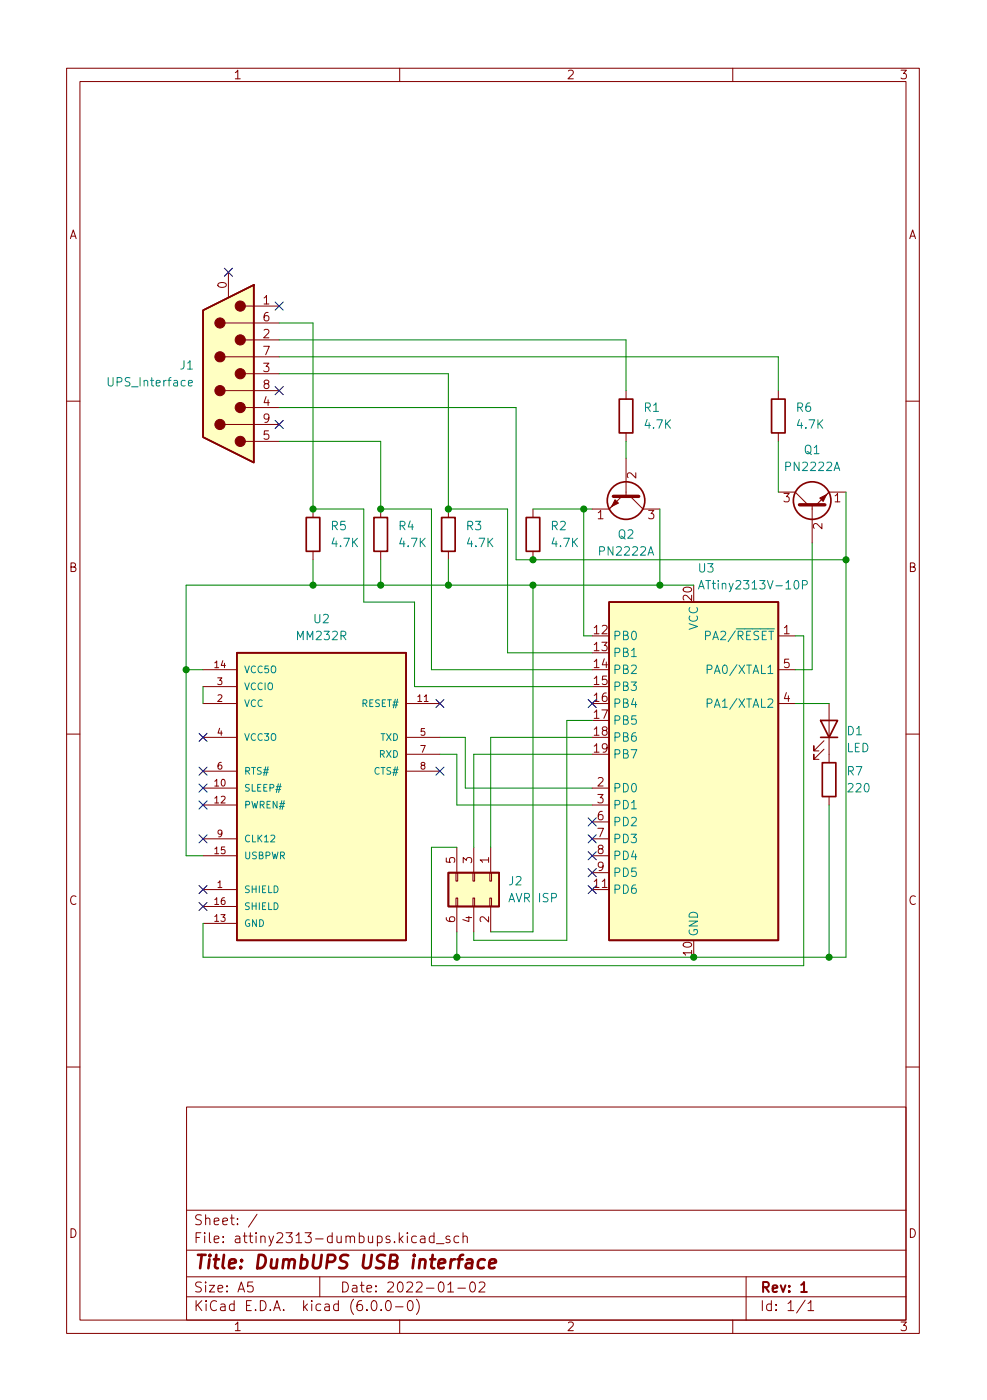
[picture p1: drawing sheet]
<svg xmlns="http://www.w3.org/2000/svg" width="148mm" height="210mm" viewBox="0 0 148 210" stroke-linecap="round" stroke-linejoin="round" font-family="sans-serif">
<g fill="none" stroke="#840000" stroke-width=".15">
<path d="M10 10.2h128v190.1h-128zM12 12.2h124v186.1h-124zM60 10.2v2M110 10.2v2M33.8 48.5h8.1M33.8 53.6h8.1M33.8 58.7h8.1M34.3 40.9v3.8M36.8 46h5.1M36.8 51h5.1M36.8 56.1h5.1M94 58.7v1.2"/>
<path d="M116.8 58.7v1.2M10 60.2h2M33.8 63.7h8.1M36.8 61.2h5.1M36.8 66.3h5.1M47 76.4v1.3M57.1 76.4v1.3M67.3 76.4v1.3M80 76.4v1.3M92.1 75.8l-.5 .5M93.3 74.5l-1.9 1.9h-2.5M94 65v1.3"/>
<path d="M94 68.8v5.7M94.6 74.5l1.9 1.9h2.6M116.8 65v1.3M116.8 73.9h2.6l1.9 1.9M121.9 75.8v5.7M124.3 74l-.5 .5M127 73.9h-2.5l-1.9 1.9M136 60.2h2M47 82.8v1.3M57.1 82.8v1.3M67.3 82.8v1.3M80 82.8v1.3"/>
<path d="M116.8 95.5h2.6M10 110.2h2M30.5 118.4h5.1M30.5 105.7h5.1M30.5 100.6h5.1M30.5 103.1h5.1M30.5 110.7h5.1M30.5 115.8h5.1M61 105.7h5M61 110.7h5M61 115.8h5M61 113.3h5"/>
<path d="M88.9 118.4h2.5M116.8 105.7h2.6M116.8 100.6h2.6M123.7 112.5l-1.5 1.5v-.7v.7h.7M123.7 111.2l-1.5 1.6v-.8v.8h.7M124.5 105.7v8.8M124.5 119.6v1.3M136 110.2h2M30.5 133.6h5.1M30.5 120.9h5.1M30.5 138.7h5.1M30.5 128.5h5.1"/>
<path d="M30.5 136.1h5.1M30.5 126h5.1M68.5 131.1h.2v1.2h-.2zM68.5 134.9h.2v1.2h-.2zM68.6 127.2v3.9M68.6 136.1v3.8M71 131.1h.2v1.2h-.2zM71 134.9h.2v1.2h-.2zM71.1 127.2v3.9M71.1 136.1v3.8M73.5 131.1h.3v1.2h-.3zM73.5 134.9h.3v1.2h-.3z"/>
<path d="M73.7 127.2v3.9M73.7 136.1v3.8M88.9 133.6h2.5M88.9 120.9h2.5M88.9 128.5h2.5M88.9 126h2.5M88.9 123.4h2.5M88.9 131.1h2.5M10 160.2h2M28 166.3h108v32h-108zM136 160.2h2M28 194.8h108"/>
<path d="M28 191.8h108M28 187.8h108M28 181.8h108M37.9 192.5h-.7v.7l.2-.1 .5 .1 .1 .2-.1 .5-.2 .1h-.3l-.2-.1M38.6 182.4l-1.3 1.9M48 191.8v3M55.9 195.4l.3-.1a.94 .94 0 0 1 0 1.5h-.1a1 1 0 0 1-.2-1.4zM57.2 196.7v.1M58.1 195.4l.3-.1a.94 .94 0 0 1 0 1.5h-.2a1 1 0 0 1-.1-1.4zM59.4 196.3h1.1M60 198.3v2M61.4 195.4l.3-.1a.94 .94 0 0 1 0 1.5h-.2a1 1 0 0 1-.1-1.4z"/>
<path d="M62.5 195.1a1.72 1.72 0 0 1 0 2.3M63.2 185.7h.5l.1 .9M63.8 186l-.5 .1a.29 .29 0 0 0-.2 .2 .29 .29 0 0 0 .2 .3h.5M65.2 185.7l-.5-.1-.3 .3v.4l.2 .3h.6M65.2 185.1v1.5M65.5 186.8h1.2M67.2 194h.9M67.5 185.7l-.3-.1-.3 .2 .1 .3 .5 .1v.4h-.6M68.7 193.5h1.2M68.9 185.7l-.5-.1-.2 .3v.4l.1 .3h.6M69.5 185.8a.37 .37 0 0 1 .7 0v.8M69.5 185.1v1.5"/>
<path d="M70.7 192.6l.3-.1a.94 .94 0 0 1 0 1.5h-.1a1 1 0 0 1-.2-1.4zM71.9 192.7l.3-.2 .5 .1a.41 .41 0 0 1 0 .6l-.8 .8h.9M110 198.3v2M112 191.8v6.5M120.9 195.3l-1.3 1.9M121.3 195.8l.4-.5v1.5M121.3 196.8h.9"/>
</g>
<path d="M120.3 193l.4-.5v1.5M120.3 194h.8" fill="none" stroke="#840000" stroke-width=".3"/>
<path d="M70.1 189.2l.2-.1 .6 .1v.2l-.1 1.1M70.9 189.6l-.7 .1a.4 .4 0 0 0-.3 .3 .4 .4 0 0 0 .2 .5l.7-.1M72.8 189.2a.66 .66 0 0 0-1 .3l-.1 .6 .2 .3 .1 .1 .6-.1M73.5 189.8l.9-.2v-.4l-.6-.1-.3 .3-.1 .8 .1 .2 .2 .1 .5-.1" fill="none" stroke="#840000" stroke-width=".4"/>
<g fill="none" stroke="#840000" stroke-width=".25">
<path d="M30.5 46.6l7.6-3.8v26.7l-7.6-3.8zM93 59.9h2v5.1h-2zM115.8 59.9h2.1v5.1h-2.1zM46 77.7h2v5.1h-2zM56.1 77.7h2.1v5.1h-2.1zM66.3 77.7h2v5.1h-2zM79 77.7h2v5.1h-2zM35.6 98h25.4v43.2h-25.4zM91.4 90.4h25.4v50.8h-25.4zM123.2 108.2h2.5l-1.2 2.5zM123.2 110.7h2.5M123.4 114.5h2.1v5.1h-2.1z"/>
<path d="M67.3 131.1h7.6v5h-7.6z"/>
<circle cx="94" cy="75.2" r="2.82"/>
<circle cx="121.9" cy="75.2" r="2.82"/>
</g>
<path d="M92.1 74.5h3.8M120 75.8h3.8" fill="none" stroke="#840000" stroke-width=".51"/>
<g fill="#840000" stroke="#840000" stroke-width=".15">
<path d="M92.3 75.1l.5 .5-1 .5z"/>
<path d="M123.1 74.8l1-.5-.5 1z"/>
<circle cx="36.1" cy="46" r=".76"/>
<circle cx="36.1" cy="51" r=".76"/>
<circle cx="36.1" cy="56.1" r=".76"/>
<circle cx="36.1" cy="61.2" r=".76"/>
<circle cx="36.1" cy="66.3" r=".76"/>
<circle cx="33" cy="48.5" r=".76"/>
<circle cx="33" cy="53.6" r=".76"/>
<circle cx="33" cy="58.7" r=".76"/>
<circle cx="33" cy="63.7" r=".76"/>
</g>
<g fill="#ffffc2" stroke="#ffffc2" stroke-width=".15">
<path d="M35.6 98h25.4v43.2h-25.4z"/>
<path d="M67.3 131.1h7.6v5h-7.6z"/>
<path d="M91.4 90.4h25.4v50.8h-25.4z"/>
<path d="M30.5 46.6l7.6-3.8v26.7l-7.6-3.8z"/>
</g>
<path d="M28.3 57.5l.6-.1-.1-.2-.3-.1-.2 .2v.6h.5M104.9 88.5l.4-1.3 .4 1.3M105 88.1h.6M120.5 87.8h.6l.1-.2-.1-.3-.2-.1h-.4v1.3M106.2 105.6h.6l.1-.2-.1-.3-.2-.1h-.4v1.2M106.2 100.5h.6l.1-.2-.1-.3-.2-.1h-.4v1.3" fill="none" stroke="#008484" stroke-width=".15"/>
<g fill="none" stroke="#008400" stroke-width=".15">
<path d="M41.9 48.5h5.1v27.9h7.6v14h7.6v12.7h26.7M41.9 56.1h25.4v20.3h8.9v21.6h12.7M41.9 51h52.1v7.7M41.9 53.6h74.9v5.1M41.9 66.3h15.2v10.1h7.7v24.2h24.1M41.9 61.2h35.6v22.9h49.5M80 76.4h8.9M87.6 76.4v19.1h1.3M94 66.3v2.5M99.1 76.4v11.5M116.8 66.3v7.6M127 73.9v69.9h-96.5v-5.1"/>
<path d="M47 84.1v3.8M57.1 84.1v3.8M67.3 84.1v3.8M80 87.9v52h-6.3M104.1 87.9h-76.2v40.6h2.6M119.4 95.5h1.2v49.5h-55.8v-17.8h3.8M121.9 81.5v19.1h-2.5M27.9 100.6h2.6M30.5 103.1v2.6M66 113.3h2.6v7.6h20.3M66 110.7h3.8v7.7h19.1M88.9 113.3h-17.8v13.9"/>
<path d="M88.9 110.7h-15.2v16.5M88.9 108.2h-3.8v33h-14v-1.3M119.4 105.7h5.1M68.6 139.9v3.9M124.5 120.9v22.9"/>
</g>
<g fill="none" stroke="#000084" stroke-width=".15">
<path d="M33.7 40.3l1.2 1.2M34.9 40.3l-1.2 1.2M41.3 58.1l1.2 1.2M41.3 45.4l1.2 1.2M42.5 58.1l-1.2 1.2M42.5 45.4l-1.2 1.2M41.3 63.1l1.2 1.3M42.5 63.1l-1.2 1.3M29.9 117.7l1.2 1.3M29.9 115.2l1.2 1.2M29.9 110.1l1.2 1.2M31.1 117.7l-1.2 1.3"/>
<path d="M31.1 115.2l-1.2 1.2M31.1 110.1l-1.2 1.2M65.4 105l1.2 1.3M65.4 115.2l1.2 1.2M66.6 105l-1.2 1.3M66.6 115.2l-1.2 1.2M88.3 105l1.2 1.3M89.5 105l-1.2 1.3M29.9 135.5l1.2 1.2M29.9 133l1.2 1.2M29.9 125.4l1.2 1.2M29.9 120.3l1.2 1.2"/>
<path d="M31.1 135.5l-1.2 1.2M31.1 133l-1.2 1.2M31.1 125.4l-1.2 1.2M31.1 120.3l-1.2 1.2M88.3 125.4l1.2 1.2M88.3 127.9l1.2 1.2M88.3 122.8l1.2 1.2M88.3 130.4l1.2 1.3M88.3 133l1.2 1.2M89.5 125.4l-1.2 1.2M89.5 127.9l-1.2 1.2M89.5 122.8l-1.2 1.2"/>
<path d="M89.5 130.4l-1.2 1.3M89.5 133l-1.2 1.2"/>
</g>
<g fill="#008400" stroke="#008400" stroke-width=".15">
<circle cx="80" cy="84.1" r=".46"/>
<circle cx="87.6" cy="76.4" r=".46"/>
<circle cx="99.1" cy="87.9" r=".46"/>
<circle cx="57.1" cy="76.4" r=".46"/>
<circle cx="47" cy="76.4" r=".46"/>
<circle cx="67.3" cy="76.4" r=".46"/>
<circle cx="47" cy="87.9" r=".46"/>
<circle cx="124.5" cy="143.8" r=".46"/>
<circle cx="104.1" cy="143.8" r=".46"/>
<circle cx="127" cy="84.1" r=".46"/>
<circle cx="68.6" cy="143.8" r=".46"/>
<circle cx="27.9" cy="100.6" r=".46"/>
<circle cx="57.1" cy="87.9" r=".46"/>
<circle cx="67.3" cy="87.9" r=".46"/>
<circle cx="80" cy="87.9" r=".46"/>
</g>
<text font-size="2.8" fill="#840000" x="29" y="190.6">Title: DumbUPS USB interface</text>
<g font-size="2.1" fill="#840000">
<text x="29" y="184">Sheet: /</text>
<text x="29" y="186.7">File: attiny2313-dumbups.kicad_sch</text>
<text x="29" y="196.9">KiCad E.D.A. kicad (6.0.0-0)</text>
<text x="29" y="194.1">Size: A5</text>
<text x="51" y="194.1">Date: 2022-01-02</text>
<text x="114" y="194.1">Rev: 1</text>
<text x="114" y="196.9">Id: 1/1</text>
</g>
<g font-size="1.8" fill="#840000">
<text x="35" y="11.9">1</text>
<text x="85" y="11.9">2</text>
<text x="135" y="11.9">3</text>
<text x="10.3" y="35.9">A</text>
<text x="136.4" y="35.9">A</text>
<text x="34" y="43.3" transform="rotate(-90 34 43.3)">0</text>
<text x="39.5" y="45.7">1</text>
<text x="39.5" y="50.8">2</text>
<text x="39.5" y="48.3">6</text>
<text x="39.5" y="53.3">7</text>
<text x="39.5" y="55.9">3</text>
<text x="39.5" y="58.4">8</text>
<text x="39.5" y="61">4</text>
<text x="39.5" y="63.5">9</text>
<text x="39.5" y="66">5</text>
<text x="95.5" y="71.9" transform="rotate(-90 95.5 71.9)">2</text>
<text x="89.7" y="78">1</text>
<text x="97.3" y="78">3</text>
<text x="117.6" y="75.4">3</text>
<text x="125.2" y="75.4">1</text>
<text x="123.4" y="79.5" transform="rotate(-90 123.4 79.5)">2</text>
<text x="10.3" y="85.9">B</text>
<text x="136.4" y="85.9">B</text>
<text x="89.2" y="95.2">12</text>
<text x="103.9" y="90.1" transform="rotate(-90 103.9 90.1)">20</text>
<text x="117.6" y="95.2">1</text>
<text x="89.2" y="97.8">13</text>
<text x="89.2" y="100.3">14</text>
<text x="117.6" y="100.3">5</text>
<text x="89.2" y="102.9">15</text>
<text x="89.2" y="105.4">16</text>
<text x="89.2" y="107.9">17</text>
<text x="117.6" y="105.4">4</text>
<text x="89.2" y="110.5">18</text>
<text x="89.2" y="113">19</text>
<text x="89.7" y="118.1">2</text>
<text x="89.7" y="120.6">3</text>
<text x="89.7" y="123.2">6</text>
<text x="89.7" y="125.7">7</text>
<text x="68.3" y="129.6" transform="rotate(-90 68.3 129.6)">5</text>
<text x="70.9" y="129.6" transform="rotate(-90 70.9 129.6)">3</text>
<text x="73.4" y="129.6" transform="rotate(-90 73.4 129.6)">1</text>
<text x="89.7" y="128.3">8</text>
<text x="89.7" y="130.8">9</text>
<text x="10.3" y="135.9">C</text>
<text x="89.2" y="133.3">11</text>
<text x="136.4" y="135.9">C</text>
<text x="68.3" y="138.5" transform="rotate(-90 68.3 138.5)">6</text>
<text x="70.9" y="138.5" transform="rotate(-90 70.9 138.5)">4</text>
<text x="73.4" y="138.5" transform="rotate(-90 73.4 138.5)">2</text>
<text x="103.9" y="143.5" transform="rotate(-90 103.9 143.5)">10</text>
<text x="10.3" y="185.9">D</text>
<text x="136.4" y="185.9">D</text>
<text x="35" y="199.9">1</text>
<text x="85" y="199.9">2</text>
<text x="135" y="199.9">3</text>
</g>
<g font-size="1.8" fill="#008484">
<text x="16.5" y="58">UPS_Interface</text>
<text x="27.1" y="55.5">J1</text>
<text x="96.7" y="61.8">R1</text>
<text x="96.9" y="64.4">4.7K</text>
<text x="119.6" y="61.8">R6</text>
<text x="119.7" y="64.4">4.7K</text>
<text x="118.1" y="70.7">PN2222A</text>
<text x="120.7" y="68.2">Q1</text>
<text x="49.7" y="79.6">R5</text>
<text x="49.9" y="82.2">4.7K</text>
<text x="59.9" y="79.6">R4</text>
<text x="60" y="82.2">4.7K</text>
<text x="70" y="79.6">R3</text>
<text x="70.2" y="82.2">4.7K</text>
<text x="82.7" y="79.6">R2</text>
<text x="82.9" y="82.2">4.7K</text>
<text x="90.1" y="83.4">PN2222A</text>
<text x="92.8" y="80.9">Q2</text>
<text x="104.9" y="86">U3</text>
<text x="105.9" y="88.5">ATtiny2313V-10P</text>
<text x="47.1" y="93.6">U2</text>
<text x="104.8" y="94.7" transform="rotate(-90 104.8 94.7)">VCC</text>
<text x="44.7" y="96.1">MM232R</text>
<text x="91.9" y="96.1">PB0</text>
<text x="91.9" y="98.7">PB1</text>
<text x="91.9" y="101.2">PB2</text>
<text x="105.1" y="96.1">PA2/~{RESET}</text>
<text x="106.8" y="101.2">PA0/XTAL1</text>
<text x="91.9" y="103.8">PB3</text>
<text x="91.9" y="106.3">PB4</text>
<text x="106.8" y="106.3">PA1/XTAL2</text>
<text x="91.9" y="108.8">PB5</text>
<text x="91.9" y="111.4">PB6</text>
<text x="91.9" y="113.9">PB7</text>
<text x="127" y="113">LED</text>
<text x="127.2" y="110.4">D1</text>
<text x="91.9" y="119">PD0</text>
<text x="127.2" y="116.5">R7</text>
<text x="127.4" y="119">220</text>
<text x="91.9" y="121.5">PD1</text>
<text x="91.9" y="124.1">PD2</text>
<text x="91.9" y="126.6">PD3</text>
<text x="91.9" y="129.2">PD4</text>
<text x="91.9" y="131.7">PD5</text>
<text x="76.4" y="133">J2</text>
<text x="76.5" y="135.5">AVR ISP</text>
<text x="91.9" y="134.2">PD6</text>
<text x="104.8" y="140.7" transform="rotate(-90 104.8 140.7)">GND</text>
</g>
<g font-size="1.4" fill="#840000">
<text x="32.2" y="100.3">14</text>
<text x="32.6" y="105.4">2</text>
<text x="32.6" y="102.9">3</text>
<text x="62.7" y="105.4">11</text>
<text x="32.6" y="110.5">4</text>
<text x="63.1" y="110.5">5</text>
<text x="63.1" y="113">7</text>
<text x="32.2" y="118.1">10</text>
<text x="32.6" y="115.6">6</text>
<text x="63.1" y="115.6">8</text>
<text x="32.2" y="120.6">12</text>
<text x="32.6" y="125.7">9</text>
<text x="32.2" y="128.3">15</text>
<text x="32.2" y="135.9">16</text>
<text x="32.6" y="133.3">1</text>
<text x="32.2" y="138.4">13</text>
</g>
<g font-size="1.4" fill="#008484">
<text x="36.6" y="101.1">VCC5O</text>
<text x="36.6" y="106.2">VCC</text>
<text x="36.6" y="103.6">VCCIO</text>
<text x="54.4" y="106.2">RESET#</text>
<text x="36.6" y="111.2">VCC3O</text>
<text x="57" y="113.8">RXD</text>
<text x="57.1" y="111.2">TXD</text>
<text x="36.6" y="118.9">SLEEP#</text>
<text x="36.6" y="116.3">RTS#</text>
<text x="56.3" y="116.3">CTS#</text>
<text x="36.6" y="121.4">PWREN#</text>
<text x="36.6" y="129">USBPWR</text>
<text x="36.6" y="126.5">CLK12</text>
<text x="36.6" y="134.1">SHIELD</text>
<text x="36.6" y="136.6">SHIELD</text>
<text x="36.6" y="139.2">GND</text>
</g>
</svg>
